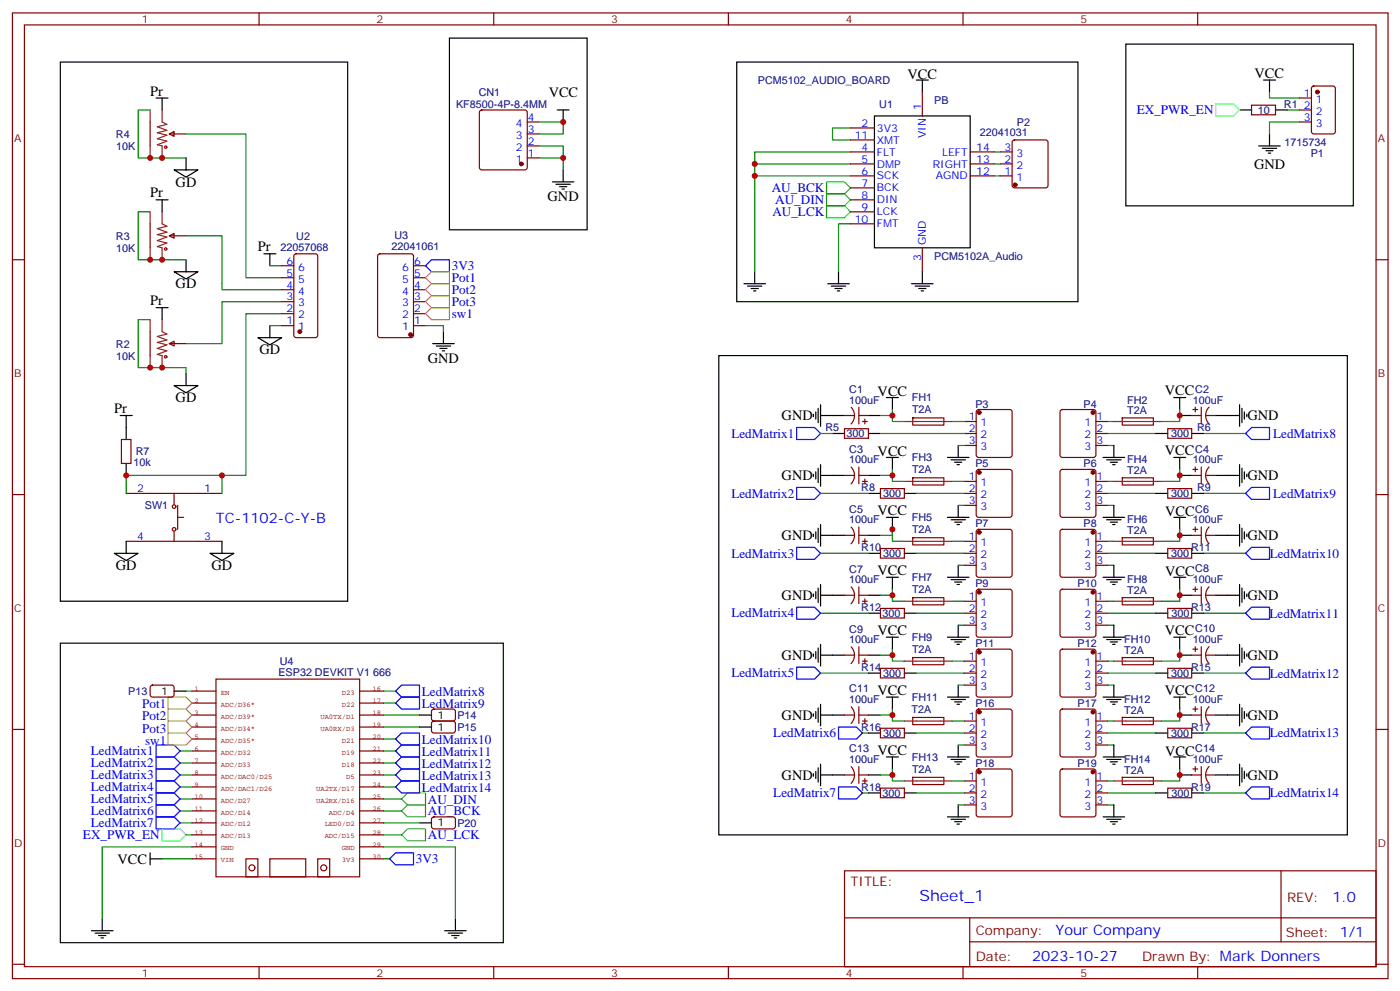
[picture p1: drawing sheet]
<svg xmlns="http://www.w3.org/2000/svg" width="413mm" height="292mm" viewBox="0 0 413 292" stroke-linecap="round" stroke-linejoin="round" font-family="sans-serif">
<g fill="none" stroke="#870000" stroke-width=".35">
<path d="M3.7 3.8h405.3v284.3h-405.3zM7.2 7.3h398.3v277.3h-398.3zM76.3 3.8v3.5M145.5 3.8v3.5M214.6 3.8v3.5M283.8 3.8v3.5M352.9 3.8v3.5M44.2 35.9v7.1M49.9 39.4l1.4-.7v1.4zM49.9 39.4h4.9M141.5 32.6l.5-.2h12.7l.5 .2 .2 .5v16.2l-.3 .5-.4 .2h-12.7l-.5-.2-.2-.5v-16.2zM155.4 39.4h3.5"/>
<path d="M155.4 35.9h3.5M250.6 37.7h7.1M271.8 27.1v7M368.8 31h7v2.8h-7zM382.9 28.9h3.5M382.9 32.4h3.5M382.9 35.9h3.5M386.7 25.5l.4-.2h5.7l.6 .5 .1 12.9-.5 .7h-5.9l-.6-.4-.1-13zM155.4 46.5h3.5M155.4 43h3.5M250.6 51.8h7.1M250.6 48.3h7.1"/>
<path d="M250.6 44.7h7.1M250.6 58.8h7.1M250.6 55.3h7.1M250.6 41.2h7.1M285.9 51.8h7M285.9 48.3h7M285.9 44.7h7M294.7 51.8h3.5M294.7 48.3h3.5M294.7 44.7h3.5M298.5 41.4l.4-.2h9.2l.5 .2 .2 .5v12.7l-.2 .5-.5 .2h-9.2l-.5-.2-.2-.5v-12.7zM3.7 76.5h3.5"/>
<path d="M44.2 65.9v7.1M49.9 69.4l1.4-.7v1.4zM49.9 69.4h4.9M83 78.2h3.6M86.8 74.9l.5-.2h5.6l.7 .4v23.6l-.4 .7h-5.9l-.7-.4v-23.6zM111.5 74.9l.5-.2h9.1l.7 .4v23.6l-.4 .7h-9.4l-.7-.4v-23.6zM121.8 78.2h3.6M250.6 62.4h7.1M250.6 65.9h7.1M271.8 73v7M405.5 76.5h3.5M44.2 97.6v7.1"/>
<path d="M83 95.9h3.6M83 92.4h3.6M83 88.8h3.6M83 85.3h3.6M83 81.8h3.6M121.8 95.9h3.6M121.8 92.4h3.6M121.8 88.8h3.6M121.8 85.3h3.6M121.8 81.8h3.6M49.9 101.2l1.4-.7v1.4zM49.9 101.2h4.9"/>
<path d="M250.8 119.9a3.5 3.5 0 0 1 0 4.9M253.1 119.9v4.9M352.2 119.9v1.4M354 119.9v4.9M356.3 119.9a3.5 3.5 0 0 0-.1 4.9M35.8 129.4h2.8v7.1h-2.8zM248.8 126.2h7.1v2.8h-7.1zM248.8 122.3h2.9M248.8 140h2.9M250.8 137.5a3.5 3.5 0 0 1 0 5M253.1 137.5v5M253.1 122.3h2.8"/>
<path d="M253.1 140h2.8M254.1 124.1h1.5M254.8 123.4v1.4M269 123.1l9.1-.1v2.1l-9.1 .1zM284.1 124.1h3.6M284.1 127.6h3.6M284.1 131.2h3.6M287.9 120.8l.5-.2h9.1l.5 .2 .2 .5v12.7l-.2 .5-.5 .2h-9.1l-.5-.2-.2-.5v-12.7zM287.9 138.4l.5-.2h9.1l.5 .2 .2 .5v12.7l-.2 .5-.5 .2h-9.1l-.5-.2-.2-.5v-12.7zM312.6 138.4l.5-.2h9.1l.5 .2 .2 .5v12.7l-.2 .5-.5 .2h-9.1l-.5-.2-.3-.5v-12.7zM312.6 120.8l.5-.2h9.1l.5 .2 .2 .5v12.7l-.2 .5-.5 .2h-9.1l-.5-.2-.3-.5v-12.7zM322.9 124.1h3.6"/>
<path d="M322.9 127.6h3.6M322.9 131.2h3.6M330.7 123.1l9.1-.1 .1 2.1-9.2 .1zM344.1 126.2h7.1v2.8h-7.1zM351.2 122.3h2.8M351.2 140h2.8M351.5 120.6h1.4M351.5 138.2h1.4M352.2 137.5v1.4M354 137.5v5M355.4 122.3h2.8M355.4 140h2.8"/>
<path d="M356.3 137.5a3.5 3.5 0 0 0-.1 4.9M3.7 145.6h3.5M37.2 159.4h28.2M37.2 145.3h28.2M51.3 145.3v3.1M51.3 156.6v2.8M52.4 148.8v7.1M52.4 152.3h1.7M248.8 157.6h2.9M250.8 155.2a3.5 3.5 0 0 1 0 4.9M253.1 155.2v4.9M253.1 157.6h2.8"/>
<path d="M254.1 159.4h1.5M254.1 141.7h1.5M254.8 141v1.5M254.8 158.7v1.4M259.4 143.9h7.1v2.8h-7.1zM269 140.7h9.1v2.1h-9.1zM269 158.3h9.1v2.1h-9.1zM284.1 159.4h3.6M284.1 145.3h3.6M284.1 141.7h3.6M284.1 148.8h3.6M287.9 156.1l.5-.2h9.1l.5 .2 .2 .5v12.7l-.2 .5-.5 .2h-9.1l-.5-.3-.2-.4v-12.7z"/>
<path d="M312.6 156.1l.5-.2h9.1l.5 .2 .2 .5v12.7l-.2 .5-.5 .2h-9.1l-.5-.3-.3-.4v-12.7zM322.9 159.4h3.6M322.9 145.3h3.6M322.9 141.7h3.6M322.9 148.8h3.6M330.7 140.7h9.1l.1 2.1h-9.2zM330.7 158.3h9.1l.1 2.1h-9.2zM344.1 143.9h7.1v2.8h-7.1zM351.2 157.6h2.8M351.5 155.9h1.4M352.2 155.2v1.4M354 155.2v4.9"/>
<path d="M355.4 157.6h2.8M356.3 155.1a3.5 3.5 0 0 0-.1 5M405.5 145.6h3.5M248.8 175.3h2.9M250.8 172.8a3.5 3.5 0 0 1 0 4.9M253.1 172.8v4.9M253.1 175.3h2.8M254.1 177h1.5M254.8 176.3v1.4M259.4 161.5h7.1v2.8h-7.1zM259.4 179.1h7.1v2.9h-7.1zM269 176h9.1v2l-9.1 .1z"/>
<path d="M284.1 162.9h3.6M284.1 166.4h3.6M284.1 177h3.6M287.9 173.7l.5-.2h9.1l.5 .2 .2 .5v12.7l-.2 .5-.5 .2h-9.1l-.5-.2-.2-.5v-12.7zM312.6 173.7l.5-.2h9.1l.5 .2 .2 .5v12.7l-.2 .5-.5 .2h-9.1l-.5-.2-.3-.5v-12.7zM322.9 162.9h3.6M322.9 166.4h3.6M322.9 177h3.6M330.7 176h9.1l.1 2-9.2 .1zM344.1 179.1h7.1v2.9h-7.1zM344.1 161.5h7.1v2.8h-7.1zM351.2 175.3h2.8"/>
<path d="M351.5 173.5h1.4M352.2 172.8v1.4M354 172.8v4.9M355.4 175.3h2.8M356.3 172.8a3.5 3.5 0 0 0-.1 4.9M248.8 192.9h2.9M250.8 190.5a3.5 3.5 0 0 1 0 4.9M253.1 190.4v5M253.1 192.9h2.8M254.1 194.7h1.5M254.8 194v1.4M259.4 196.8h7.1v2.8h-7.1z"/>
<path d="M269 193.6h9.1v2.1h-9.1zM284.1 180.6h3.6M284.1 184.1h3.6M284.1 194.7h3.6M284.1 198.2h3.6M287.9 191.3l.5-.2h9.1l.5 .2 .2 .5v12.7l-.2 .5-.5 .2h-9.1l-.5-.2-.2-.5v-12.7zM312.6 191.3l.5-.2h9.1l.5 .2 .2 .5v12.7l-.2 .5-.5 .2h-9.1l-.5-.2-.3-.5v-12.7zM322.9 180.6h3.6M322.9 184.1h3.6M322.9 194.7h3.6M322.9 198.2h3.6M330.7 193.6h9.1l.1 2.1h-9.2z"/>
<path d="M344.1 196.8h7.1v2.8h-7.1zM351.2 192.9h2.8M351.5 191.1h1.4M352.2 190.4v1.4M354 190.4v5M355.4 192.9h2.8M356.3 190.4a3.5 3.5 0 0 0-.1 4.9M3.7 214.8h3.5M44.5 201.9l.4-.2 6 .1 .4 .6-.1 2.4-.6 .4h-5.9l-.5-.7v-2.1zM127.4 209l.4-.2h6l.4 .7-.1 2.4-.6 .4-5.9-.1-.5-.6v-2.1zM127.4 212.5l.4-.2 6 .1 .4 .6-.1 2.4-.6 .4h-5.9l-.5-.7v-2.1zM248.8 210.5h2.9"/>
<path d="M250.8 208.1a3.5 3.5 0 0 1 0 4.9M253.1 208.1v4.9M253.1 210.5h2.8M254.1 212.3h1.5M254.8 211.6v1.4M259.4 214.4h7.1v2.8h-7.1zM269 211.3l9.1-.1v2.1l-9.1 .1zM284.1 201.7h3.6M284.1 212.3h3.6M284.1 215.8h3.6M284.1 219.4h3.6M287.9 209l.5-.2h9.1l.5 .2 .2 .5v12.7l-.2 .5-.5 .2h-9.1l-.5-.2-.2-.5v-12.7z"/>
<path d="M312.6 209l.5-.2h9.1l.5 .2 .2 .5v12.7l-.2 .5-.5 .2h-9.1l-.5-.2-.3-.5v-12.7zM322.9 201.7h3.6M322.9 212.3h3.6M322.9 215.8h3.6M322.9 219.4h3.6M330.7 211.3l9.1-.1 .1 2.1-9.2 .1zM344.1 214.4h7.1v2.8h-7.1zM351.2 210.5h2.8M351.5 208.8h1.4M352.2 208.1v1.4M354 208.1v4.9M355.4 210.5h2.8"/>
<path d="M356.3 208.1a3.5 3.5 0 0 0-.1 4.9M405.5 214.8h3.5M248.8 228.2h2.9M250.8 225.7a3.5 3.5 0 0 1 0 5M253.1 225.7v4.9M253.1 228.2h2.8M254.1 229.9h1.5M254.8 229.2v1.4M259.4 232.1h7.1v2.8h-7.1zM269 228.9h9.1v2.1h-9.1zM284.1 229.9h3.6M284.1 233.5h3.6"/>
<path d="M284.1 237h3.6M287.9 226.6l.5-.2h9.1l.5 .2 .2 .5v12.7l-.2 .5-.5 .2h-9.1l-.5-.2-.2-.5v-12.7zM312.6 226.6l.5-.2h9.1l.5 .2 .2 .5v12.7l-.2 .5-.5 .2h-9.1l-.5-.2-.3-.5v-12.7zM322.9 229.9h3.6M322.9 233.5h3.6M322.9 237h3.6M330.7 228.9h9.1l.1 2.1h-9.2zM344.1 232.1h7.1v2.8h-7.1zM351.2 228.2h2.8M351.5 226.4h1.4M352.2 225.7v1.4M354 225.7v4.9"/>
<path d="M355.4 228.2h2.8M356.3 225.7a3.5 3.5 0 0 0-.1 4.9M127.4 240.7l.4-.2 6 .1 .4 .6-.1 2.4-.6 .5-5.9-.1-.5-.7v-2.1zM248.8 256.4h156.7v28.2h-156.7zM377.5 256.4v20.9M248.9 270.2h156.5M285.8 277.3h119.6M285.8 270.2v14.2M3.7 283.9h3.5M76.3 284.6v3.5M145.5 284.6v3.5M214.6 284.6v3.5"/>
<path d="M283.8 284.6v3.5M352.9 284.6v3.5M405.5 283.9h3.5"/>
<circle cx="51.3" cy="155.9" r=".53"/>
<circle cx="51.3" cy="149.2" r=".53"/>
</g>
<g fill="none" stroke="#850000" stroke-width=".35">
<path d="M63.6 200h42.4v58.2h-42.4zM56.6 203.5h7M56.6 207h7M56.6 210.5h7M56.6 214.1h7M56.6 217.6h7M106 203.5h7M106 207h7M106 210.5h7M106 214.1h7M106 217.6h7M56.6 235.2h7"/>
<path d="M56.6 238.8h7M56.6 221.1h7M56.6 224.6h7M56.6 228.2h7M56.6 231.7h7M106 235.2h7M106 238.8h7M106 221.1h7M106 224.6h7M106 228.2h7M106 231.7h7M56.6 242.3h7"/>
<path d="M56.6 245.8h7M56.6 249.3h7M56.6 252.9h7M72.5 252.9h3.5v5.3h-3.5zM79.5 252.9h10.6v5.3h-10.6zM93.6 252.9h3.6v5.3h-3.6zM106 242.3h7M106 245.8h7M106 249.3h7M106 252.9h7"/>
<circle cx="74.2" cy="255.5" r=".88"/>
<circle cx="95.4" cy="255.5" r=".88"/>
</g>
<g fill="none" stroke="#00f" stroke-width=".35">
<path d="M125.4 78.2l1.7-1.7h5.3v3.5h-5.3zM234.7 125.9h5.3l1.8 1.7-1.8 1.8h-5.3zM368.8 125.9h5.3v3.5h-5.3l-1.8-1.8zM234.7 143.5h5.3l1.8 1.8-1.8 1.7h-5.3zM368.8 143.5h5.3v3.5h-5.3l-1.8-1.7zM234.7 161.1h5.3l1.8 1.8-1.8 1.8h-5.3zM234.7 178.8h5.3l1.8 1.8-1.8 1.7h-5.3zM368.8 178.8h5.3v3.5h-5.3l-1.8-1.7zM368.8 161.1h5.3v3.6h-5.3l-1.8-1.8zM234.7 196.4h5.3l1.8 1.8-1.8 1.8h-5.3zM368.8 196.4h5.3v3.6h-5.3l-1.8-1.8zM46 219.4h5.3l1.8 1.7-1.8 1.8h-5.3z"/>
<path d="M116.6 217.6l1.7-1.8h5.3v3.6h-5.3zM116.6 207l1.7-1.8h5.3v3.6h-5.3zM116.6 203.5l1.7-1.8h5.3v3.5h-5.3zM247.1 214.1h5.3l1.7 1.7-1.7 1.8h-5.3zM368.8 214.1h5.3v3.5h-5.3l-1.8-1.8zM46 237h5.3l1.8 1.8-1.8 1.7h-5.3zM46 233.5h5.3l1.8 1.7-1.8 1.8h-5.3zM46 229.9h5.3l1.8 1.8-1.8 1.8h-5.3zM46 226.4h5.3l1.8 1.8-1.8 1.7h-5.3zM46 222.9h5.3l1.8 1.7-1.8 1.8h-5.3zM116.6 228.2l1.7-1.8h5.3v3.5h-5.3zM116.6 224.6l1.7-1.7h5.3v3.5h-5.3z"/>
<path d="M116.6 221.1l1.7-1.7h5.3v3.5h-5.3zM118.3 229.9h5.3v3.6h-5.3l-1.7-1.8zM247.1 231.7h5.3l1.7 1.8-1.7 1.7h-5.3zM368.8 231.7h5.3v3.5h-5.3l-1.8-1.7zM46 240.5h5.3l1.8 1.8-1.8 1.8h-5.3zM114.8 252.9l1.8-1.8h5.2v3.5h-5.2z"/>
</g>
<g fill="none" stroke="#008700" stroke-width=".35">
<path d="M44.2 32.4h-3.5v14.1h14.1M54.8 39.4h17.7v42.4h10.5M158.9 35.9h7v3.5h-7M250.6 37.7h-5.3v3.5h5.3M374.1 27.1v1.8h8.8M379.4 32.4h3.5M382.9 35.9h-8.8v3.5M158.9 43h7v7M158.9 46.5h7M222.4 48.3v31.7M222.4 51.8h28.2M250.6 44.7h-28.2v3.6h28.2"/>
<path d="M292.9 51.8h1.8M292.9 48.3h1.8M292.9 44.7h1.8M44.2 62.4h-3.5v14.1h14.1M54.8 69.4h10.6v15.9h17.6M79.5 78.2h3.5M250.6 65.9h-3.5v14.1M44.2 94.1h-3.5v14.1h14.1v1.8M79.5 95.9h3.5M83 88.8h-17.6v12.4h-10.6M83 92.4h-10.5v47.6h-7.1M125.4 95.9h5.3v1.7"/>
<path d="M241.8 127.6h3.5M259.4 127.6h24.7M259.4 122.3h3.6M259.4 140h3.6M263 120.6v3.5h3.5M263 138.2v3.5h3.5M280.6 124.1h3.5M282.4 131.2h1.7M326.5 127.6h14.1M326.5 131.2h1.7M326.5 124.1h1.7M347.6 120.6v3.5h-5.3"/>
<path d="M347.6 138.2v3.5h-5.3M354.7 127.6h12.3M37.2 145.3v-5.3h28.2v5.3M241.8 145.3h14.1M259.4 157.6h3.6v-1.7v3.5h3.5M270 145.3h14.1M280.6 159.4h3.5M280.6 141.7h3.5M282.4 148.8h1.7M326.5 145.3h14.1M326.5 148.8h1.7M326.5 159.4h1.7"/>
<path d="M326.5 141.7h1.7M347.6 155.9v3.5h-5.3M354.7 145.3h12.3M241.8 162.9h14.1M259.4 175.3h3.6M263 173.5v3.5h3.5M270 162.9h14.1M280.6 177h3.5M282.4 166.4h1.7M326.5 162.9h14.1M326.5 166.4h1.7M326.5 177h1.7"/>
<path d="M347.6 173.5v3.5h-5.3M354.7 162.9h12.3M241.8 198.2h14.1M241.8 180.6h14.1M259.4 192.9h3.6M263 191.1v3.6h3.5M270 198.2h14.1M270 180.6h14.1M280.6 194.7h3.5M282.4 184.1h1.7M326.5 198.2h14.1M326.5 180.6h14.1"/>
<path d="M326.5 184.1h1.7M326.5 194.7h1.7M347.6 191.1v3.6h-5.3M354.7 198.2h12.3M354.7 180.6h12.3M54.8 203.5h1.8M113 217.6h3.6M113 207h3.6M113 203.5h3.6M113 210.5h10.6M113 214.1h10.6M254.1 215.8h1.8"/>
<path d="M259.4 210.5h3.6M263 208.8v3.5h3.5M270 215.8h14.1M280.6 212.3h3.5M282.4 219.4h1.7M282.4 201.7h1.7M326.5 215.8h14.1M326.5 219.4h1.7M326.5 201.7h1.7M326.5 212.3h1.7M347.6 208.8v3.5h-5.3M354.7 215.8h12.3"/>
<path d="M53.1 235.2h3.5M53.1 238.8h3.5M53.1 231.7h3.5M53.1 228.2h3.5M53.1 224.6h3.5M53.1 221.1h3.5M113 235.2h5.3M113 238.8h5.3M113 231.7h3.6M113 228.2h3.6M113 224.6h3.6M113 221.1h3.6"/>
<path d="M254.1 233.5h1.8M259.4 228.2h3.6M263 226.4v3.5h3.5M270 233.5h14.1M280.6 229.9h3.5M282.4 237h1.7M326.5 233.5h14.1M326.5 237h1.7M326.5 229.9h1.7M347.6 226.4v3.5h-5.3M354.7 233.5h12.3M47.8 252.9h8.8"/>
<path d="M53.1 242.3h3.5M54.8 245.8h1.8M56.6 249.3h-26.5v21.2M113 249.3h21.2v21.2M113 245.8h5.3M113 242.3h10.6M113 252.9h1.8"/>
</g>
<g fill="none" stroke="#000" stroke-width=".35">
<path d="M17.8 18.3h84.6v158.7h-84.6zM132.4 11.2h40.6v56.5h-40.6zM217.1 18.3h100.5v70.5h-100.5zM331.8 13h67v47.6h-67zM46 28.9h3.5M47.8 28.9v3.5M164.2 32.4h3.5M165.9 32.4v3.5M257.7 34.1h28.2v38.9h-28.2zM270 23.6h3.5M271.8 23.6v3.5M365.3 32.4h3.5"/>
<path d="M372.3 23.6h3.5M374.1 23.6v3.5M374.1 39.4v3.6M375.8 32.4h3.6M46 58.8h3.5M47.8 58.8v3.6M51.3 50h7l-3.5 2.1zM54.8 46.5v3.5M162.8 53.6h6.3M163.8 54.3h4.3M164.9 55h2.1M165.6 55.7h.7"/>
<path d="M165.9 50v3.6M370.9 43h6.4M372 43.7h4.2M373 44.4h2.1M373.7 45.1h.7M54.8 76.5v3.5M77.8 74.7h3.5M79.5 74.7v3.5M46 90.6h3.5M47.8 90.6v3.5M51.3 80h7l-3.5 2.1zM76 99.4h7l-3.5 2.1z"/>
<path d="M79.5 95.9v3.5M130.7 97.6v3.6M219.2 83.5h6.4M220.3 84.2h4.2M221.3 84.9h2.1M222 85.7h.7M222.4 80v3.5M243.9 83.5h6.4M245 84.2h4.2M246 84.9h2.1M246.7 85.7h.7M247.1 80v3.5"/>
<path d="M268.6 83.5h6.4M269.7 84.2h4.2M270.7 84.9h2.1M271.4 85.7h.7M271.8 80v3.5M51.3 113.5h7l-3.5 2.1zM54.8 110v3.5M127.5 101.2h6.3M128.6 101.9h4.2M129.6 102.6h2.1M130.3 103.3h.7M211.8 104.7h185.2v141.1h-185.2z"/>
<path d="M241.8 119.2v6.3M261.2 117.1h3.5M263 117.1v3.5M345.9 117.1h3.5M347.6 117.1v3.5M365.3 119.2v6.3M35.4 122.3h3.5M37.2 122.3v7.1M37.2 136.5v3.5M239.7 122v.7M239.7 139.6v.7M240.4 121.3v2.1"/>
<path d="M240.4 138.9v2.1M241.1 120.2v4.3M241.1 137.9v4.2M241.8 122.3h7M241.8 136.8v6.4M241.8 140h7M245.3 127.6h3.5M255.9 127.6h3.5M255.9 122.3h3.5M255.9 140h3.5M261.2 134.7h3.5M263 134.7v3.5"/>
<path d="M279.2 134.7h6.3M280.2 135.4h4.3M281.3 136.1h2.1M282 136.8h.7M282.4 131.2v3.5M325 134.7h6.4M326.1 135.4h4.2M327.2 136.1h2.1M327.9 136.8h.7M328.2 131.2v3.5M340.6 127.6h3.5M345.9 134.7h3.5"/>
<path d="M347.6 134.7v3.5M347.6 122.3h3.6M347.6 140h3.6M351.2 127.6h3.5M358.2 122.3h7.1M358.2 140h7.1M365.3 136.8v6.4M366 120.2v4.3M366 137.9v4.2M366.7 121.3v2.1M366.7 138.9v2.1M367.4 122v.7"/>
<path d="M367.4 139.6v.7M37.2 159.4v3.5M65.4 159.4v3.5M239.7 157.3v.7M240.4 156.6v2.1M241.1 155.5v4.2M241.8 154.4v6.4M241.8 157.6h7M255.9 145.3h3.5M255.9 157.6h3.5M261.2 152.3h3.5M263 152.3v3.6"/>
<path d="M266.5 145.3h3.5M279.2 152.3h6.3M280.2 153h4.3M281.3 153.7h2.1M282 154.4h.7M282.4 148.8v3.5M325 152.3h6.4M326.1 153h4.2M327.2 153.7h2.1M327.9 154.4h.7M328.2 148.8v3.5M340.6 145.3h3.5"/>
<path d="M345.9 152.3h3.5M347.6 152.3v3.6M347.6 157.6h3.6M351.2 145.3h3.5M358.2 157.6h7.1M365.3 154.4v6.4M366 155.5v4.2M366.7 156.6v2.1M367.4 157.3v.7M33.7 162.9h7l-3.5 2.1zM61.9 162.9h7l-3.5 2.1zM239.7 174.9v.7"/>
<path d="M240.4 174.2v2.1M241.1 173.1v4.3M241.8 172.1v6.3M241.8 175.3h7M255.9 162.9h3.5M255.9 175.3h3.5M261.2 170h3.5M263 170v3.5M266.5 162.9h3.5M279.2 170h6.3M280.2 170.7h4.3M281.3 171.4h2.1"/>
<path d="M282 172.1h.7M282.4 166.4v3.6M325 170h6.4M326.1 170.7h4.2M327.2 171.4h2.1M327.9 172.1h.7M328.2 166.4v3.6M340.6 162.9h3.5M345.9 170h3.5M347.6 170v3.5M347.6 175.3h3.6M351.2 162.9h3.5"/>
<path d="M358.2 175.3h7.1M365.3 172.1v6.3M366 173.1v4.3M366.7 174.2v2.1M367.4 174.9v.7M17.8 189.4h130.5v88.2h-130.5zM239.7 192.5v.8M240.4 191.8v2.2M241.1 190.8v4.2M241.8 189.7v6.4M241.8 192.9h7M255.9 180.6h3.5"/>
<path d="M255.9 198.2h3.5M255.9 192.9h3.5M261.2 187.6h3.5M263 187.6v3.5M266.5 180.6h3.5M266.5 198.2h3.5M279.2 187.6h6.3M280.2 188.3h4.3M281.3 189h2.1M282 189.7h.7M282.4 184.1v3.5M325 187.6h6.4"/>
<path d="M326.1 188.3h4.2M327.2 189h2.1M327.9 189.7h.7M328.2 184.1v3.5M340.6 180.6h3.5M340.6 198.2h3.5M345.9 187.6h3.5M347.6 187.6v3.5M347.6 192.9h3.6M351.2 180.6h3.5M351.2 198.2h3.5M358.2 192.9h7.1"/>
<path d="M365.3 189.7v6.4M366 190.8v4.2M366.7 191.8v2.2M367.4 192.5v.8M51.3 203.5h3.5M123.6 210.5h3.5M123.6 214.1h3.5M239.7 210.2v.7M240.4 209.5v2.1M241.1 208.4v4.3M241.8 210.5h7M241.8 207.4v6.3"/>
<path d="M255.9 215.8h3.5M255.9 210.5h3.5M261.2 205.2h3.5M263 205.2v3.6M266.5 215.8h3.5M279.2 205.2h6.3M280.2 206h4.3M281.3 206.7h2.1M282 207.4h.7M282.4 201.7v3.5M282.4 219.4v3.5M325 205.2h6.4"/>
<path d="M326.1 206h4.2M327.2 206.7h2.1M327.9 207.4h.7M328.2 201.7v3.5M328.2 219.4v3.5M340.6 215.8h3.5M345.9 205.2h3.5M347.6 205.2v3.6M347.6 210.5h3.6M351.2 215.8h3.5M358.2 210.5h7.1M365.3 207.4v6.3"/>
<path d="M366 208.4v4.3M366.7 209.5v2.1M367.4 210.2v.7M239.7 227.8v.7M240.4 227.1v2.1M241.1 226.1v4.2M241.8 225v6.4M241.8 228.2h7M255.9 233.5h3.5M255.9 228.2h3.5M261.2 222.9h3.5M263 222.9v3.5"/>
<path d="M266.5 233.5h3.5M279.2 222.9h6.3M280.2 223.6h4.3M281.3 224.3h2.1M282 225h.7M282.4 237v3.5M325 222.9h6.4M326.1 223.6h4.2M327.2 224.3h2.1M327.9 225h.7M328.2 237v3.5M340.6 233.5h3.5"/>
<path d="M345.9 222.9h3.5M347.6 222.9v3.5M347.6 228.2h3.6M351.2 233.5h3.5M358.2 228.2h7.1M365.3 225v6.4M366 226.1v4.2M366.7 227.1v2.1M367.4 227.8v.7M44.2 252.9h3.6M44.2 251.1v3.5M123.6 242.3h3.5"/>
<path d="M279.2 240.5h6.3M280.2 241.2h4.3M281.3 241.9h2.1M282 242.6h.7M325 240.5h6.4M326.1 241.2h4.2M327.2 241.9h2.1M327.9 242.6h.7M27 274h6.3M28 274.7h4.2M29.1 275.4h2.1M29.8 276.2h.7"/>
<path d="M30.1 270.5v3.5M131 274h6.4M132.1 274.7h4.2M133.1 275.4h2.2M133.8 276.2h.7M134.2 270.5v3.5"/>
</g>
<path d="M243.6 53.6h5.2l1.8 1.7-1.8 1.8h-5.2zM243.6 57.1h5.2l1.8 1.7-1.8 1.8h-5.2zM243.6 60.6h5.2l1.8 1.8-1.8 1.7h-5.2zM118.3 238.8l1.8-1.8h5.3v3.5h-5.3zM118.3 235.2l1.8-1.7h5.3v3.5h-5.3zM118.3 245.8l1.8-1.7h5.3v3.5h-5.3z" fill="none" stroke="#3f0" stroke-width=".35"/>
<g fill="none" stroke="#a10000" stroke-width=".35">
<circle cx="48.8" cy="43.3" r=".35"/>
<circle cx="48.8" cy="73.3" r=".35"/>
<circle cx="48.8" cy="105.1" r=".35"/>
</g>
<g fill="none" stroke="#8c2424" stroke-width=".35">
<path d="M44.2 32.4v3.5M47.8 32.4v3.5l1.4 .7-2.8 .7 2.8 1.1-2.8 .7 2.8 .7-2.8 1.1 2.8 .7-2.8 1 1.4 .4v3.5M44.2 43v3.5M44.2 62.4v3.5M44.2 73v3.5M47.8 62.4v3.5l1.4 .7-2.8 .7 2.8 1.1-2.8 .7 2.8 .7-2.8 1 2.8 .7-2.8 1.1 1.4 .4v3.5M44.2 94.1v3.5M47.8 94.1v3.5l1.4 .8-2.8 .7 2.8 1-2.8 .7 2.8 .7-2.8 1.1 2.8 .7-2.8 1.1 1.4 .3v3.5M44.2 104.7v3.5M266.5 124.1h14.1M328.2 124.1h14.1M266.5 141.7h14.1"/>
<path d="M266.5 159.4h14.1M328.2 141.7h14.1M328.2 159.4h14.1M266.5 177h14.1M328.2 177h14.1M266.5 194.7h14.1M328.2 194.7h14.1M266.5 212.3h14.1M328.2 212.3h14.1M266.5 229.9h14.1M328.2 229.9h14.1"/>
</g>
<path d="M125.4 81.8l1.7-1.8h5.3v3.5h-5.3zM125.4 85.3l1.7-1.8h5.3v3.6h-5.3zM125.4 88.8l1.7-1.7h5.3v3.5h-5.3zM127.1 90.6h5.3v3.5h-5.3l-1.7-1.7zM49.5 205.2h5.3l1.8 1.8-1.8 1.8h-5.3zM49.5 208.8h5.3l1.8 1.7-1.8 1.8h-5.3zM49.5 212.3h5.3l1.8 1.8-1.8 1.7h-5.3zM49.5 215.8h5.3l1.8 1.8-1.8 1.8h-5.3z" fill="none" stroke="#cc0" stroke-width=".35"/>
<g fill="#870000" stroke="#870000" stroke-width=".35">
<circle cx="388.2" cy="27.1" r=".53"/>
<circle cx="299.1" cy="54.4" r=".53"/>
<circle cx="288.5" cy="121.5" r=".53"/>
<circle cx="288.5" cy="139.1" r=".53"/>
<circle cx="288.5" cy="156.7" r=".53"/>
<circle cx="288.5" cy="174.4" r=".53"/>
<circle cx="288.5" cy="192" r=".53"/>
<circle cx="288.5" cy="209.7" r=".53"/>
<circle cx="288.5" cy="227.3" r=".53"/>
<circle cx="322.1" cy="227.3" r=".53"/>
<circle cx="322.1" cy="209.7" r=".53"/>
<circle cx="322.1" cy="192" r=".53"/>
<circle cx="322.1" cy="174.4" r=".53"/>
<circle cx="322.1" cy="156.7" r=".53"/>
<circle cx="322.1" cy="139.1" r=".53"/>
<circle cx="322.1" cy="121.5" r=".53"/>
<circle cx="121" cy="98.5" r=".53"/>
<circle cx="153.6" cy="48.3" r=".53"/>
<circle cx="88.3" cy="97.6" r=".53"/>
</g>
<path d="M358.2 30.6h5.3l1.8 1.8-1.8 1.7h-5.3zM47.8 244.1h5.3l1.7 1.7-1.7 1.8h-5.3z" fill="none" stroke="#0ff" stroke-width=".35"/>
<g fill="#c00">
<circle cx="222.4" cy="48.3" r=".88"/>
<circle cx="222.4" cy="51.8" r=".88"/>
<circle cx="47.8" cy="76.5" r=".88"/>
<circle cx="44.2" cy="76.5" r=".88"/>
<circle cx="47.8" cy="108.2" r=".88"/>
<circle cx="44.2" cy="108.2" r=".88"/>
<circle cx="47.8" cy="46.5" r=".88"/>
<circle cx="44.2" cy="46.5" r=".88"/>
<circle cx="65.4" cy="140" r=".88"/>
<circle cx="37.2" cy="140" r=".88"/>
<circle cx="165.9" cy="46.5" r=".88"/>
<circle cx="263" cy="122.3" r=".88"/>
<circle cx="263" cy="140" r=".88"/>
<circle cx="263" cy="155.9" r=".88"/>
<circle cx="263" cy="175.3" r=".88"/>
<circle cx="263" cy="192.9" r=".88"/>
<circle cx="263" cy="210.5" r=".88"/>
<circle cx="263" cy="228.2" r=".88"/>
<circle cx="347.6" cy="140" r=".88"/>
<circle cx="347.6" cy="157.6" r=".88"/>
<circle cx="347.6" cy="175.3" r=".88"/>
<circle cx="347.6" cy="192.9" r=".88"/>
<circle cx="347.6" cy="210.5" r=".88"/>
<circle cx="347.6" cy="228.2" r=".88"/>
<circle cx="347.6" cy="122.3" r=".88"/>
<circle cx="165.9" cy="35.9" r=".88"/>
</g>
<text font-size="4.6" fill="#00f" x="270.9" y="265.4">Sheet_1</text>
<g font-size="4.2">
<text x="267.4" y="23.2">VCC</text>
<text x="369.7" y="22.9">VCC</text>
<text x="44.2" y="28.2">Pr</text>
<text x="161.7" y="28.5">VCC</text>
<text x="369.5" y="49.6">GND</text>
<text x="44.2" y="58.1">Pr</text>
<text x="51.8" y="54.9">GD</text>
<text x="161.4" y="59.2">GND</text>
<text x="76" y="74">Pr</text>
<text x="44.2" y="89.9">Pr</text>
<text x="51.8" y="84.9">GD</text>
<text x="76.5" y="104.3">GD</text>
<text x="126.1" y="106.8">GND</text>
<text x="51.8" y="118.4">GD</text>
<text x="258.6" y="116.7">VCC</text>
<text x="343.2" y="116.3">VCC</text>
<text x="33.7" y="121.6">Pr</text>
<text x="230.3" y="123.8">GND</text>
<text x="367.6" y="123.8">GND</text>
<text x="258.6" y="134.3">VCC</text>
<text x="343.2" y="134">VCC</text>
<text x="230.3" y="141.4">GND</text>
<text x="367.6" y="141.4">GND</text>
<text x="258.6" y="151.6">VCC</text>
<text x="343.3" y="152">VCC</text>
<text x="230.3" y="159.1">GND</text>
<text x="367.6" y="159">GND</text>
<text x="34.1" y="167.8">GD</text>
<text x="62.3" y="167.8">GD</text>
<text x="258.6" y="169.3">VCC</text>
<text x="343.3" y="169.6">VCC</text>
<text x="230.3" y="176.7">GND</text>
<text x="367.6" y="176.7">GND</text>
<text x="258.6" y="186.9">VCC</text>
<text x="343.2" y="186.9">VCC</text>
<text x="230.3" y="194.3">GND</text>
<text x="367.6" y="194.3">GND</text>
<text x="258.6" y="204.5">VCC</text>
<text x="343.2" y="204.5">VCC</text>
<text x="230.3" y="212">GND</text>
<text x="367.6" y="211.9">GND</text>
<text x="258.6" y="222.2">VCC</text>
<text x="343.3" y="222.6">VCC</text>
<text x="230.3" y="229.6">GND</text>
<text x="367.6" y="229.6">GND</text>
<text x="34.6" y="254.3">VCC</text>
</g>
<g font-size="4.2" fill="#00f">
<text x="63.6" y="154.1">TC-1102-C-Y-B</text>
<text x="392.6" y="265.7">1.0</text>
<text x="311" y="275.2">Your Company</text>
<text x="304.1" y="283">2023-10-27</text>
</g>
<g font-size="3.9" fill="#00f">
<text x="335" y="33.6">EX_PWR_EN</text>
<text x="227.4" y="56.6">AU_BCK</text>
<text x="227.6" y="63.6">AU_LCK</text>
<text x="228.5" y="60.1">AU_DIN</text>
<text x="133.1" y="79.4">3V3</text>
<text x="133.1" y="83">Pot1</text>
<text x="133.1" y="86.5">Pot2</text>
<text x="133.1" y="93.7">sw1</text>
<text x="133.1" y="90.1">Pot3</text>
<text x="215.5" y="128.9">LedMatrix1</text>
<text x="375.1" y="128.9">LedMatrix8</text>
<text x="215.5" y="146.5">LedMatrix2</text>
<text x="375.1" y="146.5">LedMatrix9</text>
<text x="215.5" y="164.2">LedMatrix3</text>
<text x="374.1" y="164.1">LedMatrix10</text>
<text x="215.5" y="181.8">LedMatrix4</text>
<text x="374.1" y="181.9">LedMatrix11</text>
<text x="215.5" y="199.4">LedMatrix5</text>
<text x="374.1" y="199.5">LedMatrix12</text>
<text x="41.9" y="208.5">Pot1</text>
<text x="124.3" y="208.4">LedMatrix9</text>
<text x="124.3" y="204.8">LedMatrix8</text>
<text x="41.9" y="212">Pot2</text>
<text x="41.9" y="215.7">Pot3</text>
<text x="42.8" y="219.2">sw1</text>
<text x="124.3" y="219">LedMatrix10</text>
<text x="227.9" y="217.1">LedMatrix6</text>
<text x="374.1" y="217.1">LedMatrix13</text>
<text x="26.8" y="225.9">LedMatrix2</text>
<text x="26.8" y="222.4">LedMatrix1</text>
<text x="124.3" y="226">LedMatrix12</text>
<text x="124.3" y="222.5">LedMatrix11</text>
<text x="26.8" y="233">LedMatrix4</text>
<text x="26.8" y="229.4">LedMatrix3</text>
<text x="124.3" y="233.1">LedMatrix14</text>
<text x="124.3" y="229.5">LedMatrix13</text>
<text x="26.8" y="236.5">LedMatrix5</text>
<text x="126.1" y="240">AU_BCK</text>
<text x="126.1" y="236.6">AU_DIN</text>
<text x="227.9" y="234.7">LedMatrix7</text>
<text x="374.1" y="234.8">LedMatrix14</text>
<text x="26.8" y="243.5">LedMatrix7</text>
<text x="26.8" y="240">LedMatrix6</text>
<text x="24.4" y="247.1">EX_PWR_EN</text>
<text x="126.1" y="247.1">AU_LCK</text>
<text x="122.6" y="254.1">3V3</text>
</g>
<g font-size="3.9" fill="#800">
<text x="250.6" y="261">TITLE:</text>
<text x="379.2" y="265.7">REV:</text>
<text x="287.5" y="275.2">Company:</text>
<text x="378.9" y="275.8">Sheet: 1/1</text>
<text x="287.5" y="282.9">Date:</text>
<text x="336.6" y="282.9">Drawn By: Mark Donners</text>
</g>
<g font-size="3.2" fill="#800">
<text x="41.8" y="6.8">1</text>
<text x="110.9" y="6.8">2</text>
<text x="180.1" y="6.8">3</text>
<text x="249.2" y="6.8">4</text>
<text x="318.3" y="6.8">5</text>
<text x="4.2" y="41.9">A</text>
<text x="406" y="41.9">A</text>
<text x="4.2" y="111.1">B</text>
<text x="406" y="111.1">B</text>
<text x="4.2" y="180.2">C</text>
<text x="406" y="180.2">C</text>
<text x="4.2" y="249.3">D</text>
<text x="406" y="249.3">D</text>
<text x="41.8" y="287.6">1</text>
<text x="110.9" y="287.6">2</text>
<text x="180.1" y="287.6">3</text>
<text x="249.2" y="287.6">4</text>
<text x="318.3" y="287.6">5</text>
</g>
<g font-size="3.2" fill="#000080">
<text x="141.1" y="28.2">CN1</text>
<text x="223.3" y="24.7">PCM5102_AUDIO_BOARD</text>
<text x="134.4" y="31.8">KF8500-4P-8.4MM</text>
<text x="259.1" y="31.8">U1</text>
<text x="275.3" y="30.6">PB</text>
<text x="370.6" y="33.5">10</text>
<text x="378.3" y="31.8">R1</text>
<text x="34.2" y="40.6">R4</text>
<text x="288.7" y="40.1">22041031</text>
<text x="299.6" y="37">P2</text>
<text x="34.3" y="44.1">10K</text>
<text x="378.5" y="43">1715734</text>
<text x="386.3" y="46.1">P1</text>
<text x="34.2" y="70.6">R3</text>
<text x="87.3" y="70.5">U2</text>
<text x="116.2" y="70.4">U3</text>
<text x="34.3" y="74.1">10K</text>
<text x="82.7" y="74">22057068</text>
<text x="115.4" y="73.7">22041061</text>
<text x="275.3" y="76.5">PCM5102A_Audio</text>
<text x="34.2" y="102.4">R2</text>
<text x="34.3" y="105.9">10K</text>
<text x="250.3" y="118.8">100uF</text>
<text x="250.3" y="115.7">C1</text>
<text x="268.7" y="118.2">FH1</text>
<text x="287.4" y="120">P3</text>
<text x="319.3" y="120">P4</text>
<text x="332.2" y="118.8">FH2</text>
<text x="351.5" y="118.8">100uF</text>
<text x="352.2" y="115.6">C2</text>
<text x="268.8" y="121.7">T2A</text>
<text x="332.2" y="122">T2A</text>
<text x="243.2" y="127">R5</text>
<text x="249.5" y="128.8">300</text>
<text x="345.1" y="128.8">300</text>
<text x="352.7" y="127">R6</text>
<text x="39.3" y="137.2">10k</text>
<text x="40" y="134">R7</text>
<text x="250.3" y="136.5">100uF</text>
<text x="250.3" y="133.3">C3</text>
<text x="268.7" y="135.8">FH3</text>
<text x="287.4" y="137.6">P5</text>
<text x="319.3" y="137.6">P6</text>
<text x="332.2" y="136.5">FH4</text>
<text x="351.5" y="136.4">100uF</text>
<text x="352.2" y="133.3">C4</text>
<text x="268.8" y="139.4">T2A</text>
<text x="332.2" y="139.6">T2A</text>
<text x="42.7" y="150">SW1</text>
<text x="253.8" y="144.7">R8</text>
<text x="260.2" y="146.4">300</text>
<text x="345.1" y="146.4">300</text>
<text x="352.7" y="144.7">R9</text>
<text x="250.3" y="154.1">100uF</text>
<text x="250.3" y="151">C5</text>
<text x="268.7" y="153.5">FH5</text>
<text x="287.4" y="155.3">P7</text>
<text x="319.3" y="155.3">P8</text>
<text x="332.2" y="154.1">FH6</text>
<text x="351.5" y="154.1">100uF</text>
<text x="352.2" y="150.9">C6</text>
<text x="268.8" y="157">T2A</text>
<text x="332.2" y="157.3">T2A</text>
<text x="253.8" y="162.3">R10</text>
<text x="260.2" y="164.1">300</text>
<text x="345.1" y="164.1">300</text>
<text x="351" y="162.3">R11</text>
<text x="250.3" y="171.7">100uF</text>
<text x="250.3" y="168.6">C7</text>
<text x="268.7" y="171.1">FH7</text>
<text x="287.4" y="172.9">P9</text>
<text x="317.5" y="172.9">P10</text>
<text x="332.2" y="171.7">FH8</text>
<text x="351.5" y="171.7">100uF</text>
<text x="352.2" y="168.5">C8</text>
<text x="253.8" y="179.9">R12</text>
<text x="268.8" y="174.6">T2A</text>
<text x="332.2" y="174.9">T2A</text>
<text x="351" y="179.9">R13</text>
<text x="260.1" y="181.7">300</text>
<text x="345.2" y="181.7">300</text>
<text x="250.3" y="189.4">100uF</text>
<text x="250.3" y="186.2">C9</text>
<text x="268.7" y="188.7">FH9</text>
<text x="287.4" y="190.5">P11</text>
<text x="317.5" y="190.5">P12</text>
<text x="331.3" y="189.3">FH10</text>
<text x="351.5" y="189.4">100uF</text>
<text x="352.2" y="186.2">C10</text>
<text x="82.4" y="195.7">U4</text>
<text x="253.8" y="197.6">R14</text>
<text x="268.8" y="192.3">T2A</text>
<text x="331.3" y="192.5">T2A</text>
<text x="351" y="197.6">R15</text>
<text x="82.1" y="198.9">ESP32 DEVKIT V1 666</text>
<text x="250.3" y="203.9">C11</text>
<text x="260.2" y="199.3">300</text>
<text x="345.1" y="199.3">300</text>
<text x="352.2" y="203.8">C12</text>
<text x="37.8" y="204.6">P13</text>
<text x="250.3" y="207">100uF</text>
<text x="268.6" y="209.8">T2A</text>
<text x="268.7" y="206.4">FH11</text>
<text x="287.4" y="208.2">P16</text>
<text x="317.5" y="208.2">P17</text>
<text x="331.3" y="207.1">FH12</text>
<text x="351.5" y="207">100uF</text>
<text x="134.8" y="211.7">P14</text>
<text x="134.8" y="215.2">P15</text>
<text x="253.8" y="215.2">R16</text>
<text x="331.3" y="210.2">T2A</text>
<text x="351" y="215.2">R17</text>
<text x="250.3" y="221.5">C13</text>
<text x="260.2" y="217">300</text>
<text x="345.1" y="217">300</text>
<text x="352.2" y="221.5">C14</text>
<text x="250.3" y="224.6">100uF</text>
<text x="268.7" y="224">FH13</text>
<text x="268.8" y="227.6">T2A</text>
<text x="287.4" y="225.8">P18</text>
<text x="317.5" y="225.8">P19</text>
<text x="331.3" y="227.8">T2A</text>
<text x="331.3" y="224.6">FH14</text>
<text x="351.5" y="224.6">100uF</text>
<text x="253.8" y="232.8">R18</text>
<text x="351" y="232.8">R19</text>
<text x="260.1" y="234.6">300</text>
<text x="345.2" y="234.6">300</text>
<text x="134.8" y="243.4">P20</text>
</g>
<g font-size="3.2" fill="#00f">
<text x="384.2" y="28.5">1</text>
<text x="155.5" y="35.6">4</text>
<text x="271.4" y="32.4" transform="rotate(-90 271.4 32.4)">1</text>
<text x="384.2" y="32">2</text>
<text x="384.2" y="35.6">3</text>
<text x="387.7" y="30.3">1</text>
<text x="387.7" y="33.8">2</text>
<text x="152" y="40.9">3</text>
<text x="152" y="37.3">4</text>
<text x="155.5" y="39.1">3</text>
<text x="251.9" y="40.9">11</text>
<text x="253.9" y="37.3">2</text>
<text x="258.4" y="38.7">3V3</text>
<text x="272.8" y="40.7" transform="rotate(-90 272.8 40.7)">VIN</text>
<text x="387.7" y="37.3">3</text>
<text x="152" y="47.9">1</text>
<text x="152" y="44.4">2</text>
<text x="155.5" y="46.1">1</text>
<text x="155.5" y="42.6">2</text>
<text x="253.9" y="47.9">5</text>
<text x="253.9" y="44.4">4</text>
<text x="258.4" y="42.3">XMT</text>
<text x="258.4" y="45.8">FLT</text>
<text x="277.6" y="45.8">LEFT</text>
<text x="287.7" y="47.9">13</text>
<text x="287.7" y="44.4">14</text>
<text x="296" y="47.9">2</text>
<text x="296" y="44.4">3</text>
<text x="299.5" y="46.1">3</text>
<text x="253.9" y="51.4">6</text>
<text x="258.4" y="52.8">SCK</text>
<text x="258.4" y="49.3">DMP</text>
<text x="274.8" y="49.3">RIGHT</text>
<text x="275.7" y="52.8">AGND</text>
<text x="287.7" y="51.4">12</text>
<text x="296" y="51.4">1</text>
<text x="299.5" y="53.2">1</text>
<text x="299.5" y="49.7">2</text>
<text x="253.9" y="58.5">8</text>
<text x="253.9" y="55">7</text>
<text x="258.4" y="59.9">DIN</text>
<text x="258.4" y="56.4">BCK</text>
<text x="251.9" y="65.5">10</text>
<text x="253.9" y="62">9</text>
<text x="258.4" y="63.4">LCK</text>
<text x="258.4" y="67">FMT</text>
<text x="84.4" y="77.9">6</text>
<text x="122" y="77.9">6</text>
<text x="271.4" y="76.7" transform="rotate(-90 271.4 76.7)">3</text>
<text x="272.8" y="72.2" transform="rotate(-90 272.8 72.2)">GND</text>
<text x="84.4" y="81.4">5</text>
<text x="87.9" y="83.2">5</text>
<text x="87.9" y="79.7">6</text>
<text x="118.5" y="83.2">5</text>
<text x="118.5" y="79.7">6</text>
<text x="122" y="81.4">5</text>
<text x="84.4" y="88.5">3</text>
<text x="84.4" y="84.9">4</text>
<text x="87.9" y="86.7">4</text>
<text x="118.5" y="86.7">4</text>
<text x="122" y="88.5">3</text>
<text x="122" y="84.9">4</text>
<text x="84.4" y="95.5">1</text>
<text x="84.4" y="92">2</text>
<text x="87.9" y="93.8">2</text>
<text x="87.9" y="90.2">3</text>
<text x="118.5" y="93.8">2</text>
<text x="118.5" y="90.2">3</text>
<text x="122" y="95.5">1</text>
<text x="122" y="92">2</text>
<text x="87.9" y="97.3">1</text>
<text x="118.5" y="97.3">1</text>
<text x="285.5" y="123.8">1</text>
<text x="289" y="125.5">1</text>
<text x="319.6" y="125.5">1</text>
<text x="323.1" y="123.8">1</text>
<text x="285.5" y="127.3">2</text>
<text x="285.5" y="130.8">3</text>
<text x="289" y="129">2</text>
<text x="319.6" y="129">2</text>
<text x="323.1" y="127.3">2</text>
<text x="323.1" y="130.8">3</text>
<text x="289" y="132.6">3</text>
<text x="319.6" y="132.6">3</text>
<text x="285.5" y="141.4">1</text>
<text x="289" y="143.2">1</text>
<text x="319.6" y="143.2">1</text>
<text x="323.1" y="141.4">1</text>
<text x="40.5" y="144.9">2</text>
<text x="60.1" y="144.9">1</text>
<text x="285.5" y="144.9">2</text>
<text x="285.5" y="148.4">3</text>
<text x="289" y="146.7">2</text>
<text x="319.6" y="146.7">2</text>
<text x="323.1" y="144.9">2</text>
<text x="323.1" y="148.4">3</text>
<text x="289" y="150.2">3</text>
<text x="319.6" y="150.2">3</text>
<text x="40.5" y="159">4</text>
<text x="60.1" y="159">3</text>
<text x="285.5" y="159">1</text>
<text x="289" y="160.8">1</text>
<text x="319.6" y="160.8">1</text>
<text x="323.1" y="159">1</text>
<text x="285.5" y="162.6">2</text>
<text x="285.5" y="166.1">3</text>
<text x="289" y="164.3">2</text>
<text x="289" y="167.9">3</text>
<text x="319.6" y="164.3">2</text>
<text x="319.6" y="167.9">3</text>
<text x="323.1" y="162.6">2</text>
<text x="323.1" y="166.1">3</text>
<text x="285.5" y="176.7">1</text>
<text x="289" y="178.4">1</text>
<text x="319.6" y="178.4">1</text>
<text x="323.1" y="176.7">1</text>
<text x="285.5" y="180.2">2</text>
<text x="285.5" y="183.7">3</text>
<text x="289" y="182">2</text>
<text x="289" y="185.5">3</text>
<text x="319.6" y="182">2</text>
<text x="319.6" y="185.5">3</text>
<text x="323.1" y="180.2">2</text>
<text x="323.1" y="183.7">3</text>
<text x="285.5" y="194.3">1</text>
<text x="285.5" y="197.8">2</text>
<text x="289" y="196.1">1</text>
<text x="319.6" y="196.1">1</text>
<text x="323.1" y="194.3">1</text>
<text x="323.1" y="197.8">2</text>
<text x="285.5" y="201.4">3</text>
<text x="289" y="199.6">2</text>
<text x="289" y="203.1">3</text>
<text x="319.6" y="199.6">2</text>
<text x="319.6" y="203.1">3</text>
<text x="323.1" y="201.4">3</text>
<text x="285.5" y="211.9">1</text>
<text x="285.5" y="215.5">2</text>
<text x="289" y="213.7">1</text>
<text x="319.6" y="213.7">1</text>
<text x="323.1" y="211.9">1</text>
<text x="323.1" y="215.5">2</text>
<text x="285.5" y="219">3</text>
<text x="289" y="217.2">2</text>
<text x="289" y="220.8">3</text>
<text x="319.6" y="217.2">2</text>
<text x="319.6" y="220.8">3</text>
<text x="323.1" y="219">3</text>
<text x="285.5" y="229.6">1</text>
<text x="285.5" y="233.1">2</text>
<text x="289" y="231.4">1</text>
<text x="319.6" y="231.4">1</text>
<text x="323.1" y="229.6">1</text>
<text x="323.1" y="233.1">2</text>
<text x="285.5" y="236.6">3</text>
<text x="289" y="234.9">2</text>
<text x="289" y="238.4">3</text>
<text x="319.6" y="234.9">2</text>
<text x="319.6" y="238.4">3</text>
<text x="323.1" y="236.6">3</text>
</g>
<g font-size="3.2">
<text x="47.5" y="204.5">1</text>
<text x="128.9" y="211.6">1</text>
<text x="128.9" y="215.1">1</text>
<text x="128.9" y="243.3">1</text>
</g>
<g font-size="2.1" fill="#840000">
<text x="57.3" y="203.4">1</text>
<text x="109.8" y="203.4">16</text>
<text x="57.3" y="207">2</text>
<text x="65.1" y="204.5">EN</text>
<text x="65.1" y="208.1">ADC/D36*</text>
<text x="100.8" y="204.5">D23</text>
<text x="100.8" y="208.1">D22</text>
<text x="109.8" y="207">17</text>
<text x="57.3" y="210.5">3</text>
<text x="57.3" y="214">4</text>
<text x="65.1" y="211.6">ADC/D39*</text>
<text x="65.1" y="215.1">ADC/D34*</text>
<text x="94.4" y="211.6">UA0TX/D1</text>
<text x="94.4" y="215.1">UA0RX/D3</text>
<text x="109.8" y="210.5">18</text>
<text x="109.8" y="214">19</text>
<text x="57.3" y="217.6">5</text>
<text x="57.3" y="221.1">6</text>
<text x="65.1" y="218.7">ADC/D35*</text>
<text x="100.8" y="218.7">D21</text>
<text x="109.8" y="217.6">20</text>
<text x="109.8" y="221.1">21</text>
<text x="57.3" y="224.6">7</text>
<text x="65.1" y="222.2">ADC/D32</text>
<text x="65.1" y="225.7">ADC/D33</text>
<text x="100.8" y="222.2">D19</text>
<text x="100.8" y="225.7">D18</text>
<text x="109.8" y="224.6">22</text>
<text x="57.3" y="228.1">8</text>
<text x="57.3" y="231.7">9</text>
<text x="65.1" y="229.2">ADC/DAC0/D25</text>
<text x="65.1" y="232.8">ADC/DAC1/D26</text>
<text x="93.1" y="232.8">UA2TX/D17</text>
<text x="102" y="229.2">D5</text>
<text x="109.8" y="228.1">23</text>
<text x="109.8" y="231.7">24</text>
<text x="57.3" y="235.2">10</text>
<text x="57.3" y="238.7">11</text>
<text x="65.1" y="236.3">ADC/D27</text>
<text x="65.1" y="239.8">ADC/D14</text>
<text x="93.1" y="236.3">UA2RX/D16</text>
<text x="96.9" y="239.8">ADC/D4</text>
<text x="109.8" y="235.2">25</text>
<text x="109.8" y="238.7">26</text>
<text x="57.3" y="242.3">12</text>
<text x="57.3" y="245.8">13</text>
<text x="65.1" y="243.3">ADC/D12</text>
<text x="95.7" y="243.3">LED0/D2</text>
<text x="109.8" y="242.3">27</text>
<text x="109.8" y="245.8">28</text>
<text x="57.3" y="249.3">14</text>
<text x="65.1" y="246.9">ADC/D13</text>
<text x="65.1" y="250.4">GND</text>
<text x="95.7" y="246.9">ADC/D15</text>
<text x="100.8" y="250.4">GND</text>
<text x="109.8" y="249.3">29</text>
<text x="57.3" y="252.8">15</text>
<text x="65.1" y="253.9">VIN</text>
<text x="100.8" y="253.9">3V3</text>
<text x="109.8" y="252.8">30</text>
</g>
</svg>
